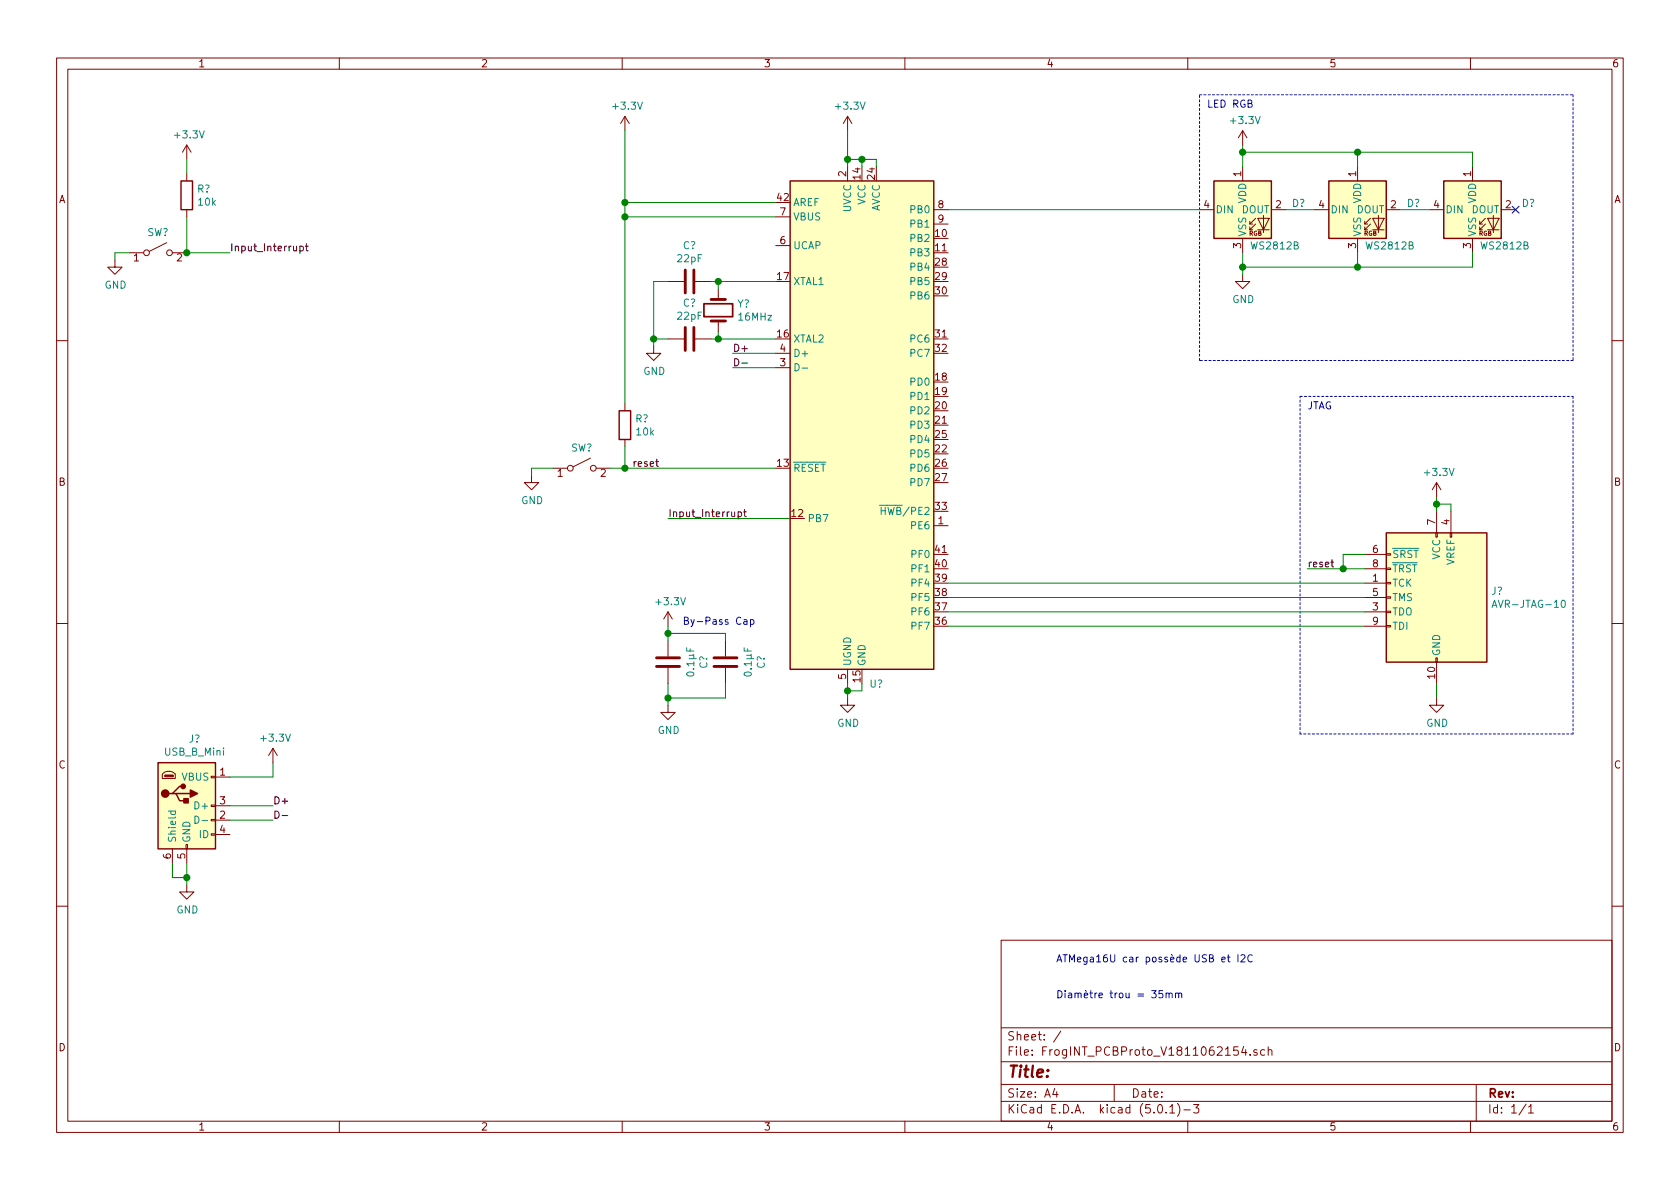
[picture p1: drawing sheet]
<svg xmlns="http://www.w3.org/2000/svg" width="297mm" height="210mm" viewBox="0 0 297 210" stroke-linecap="round" stroke-linejoin="round" font-family="sans-serif">
<g fill="none" stroke="#840000" stroke-width=".18">
<path d="M10 10.3h277v189.9h-277zM12 12.2h273v186.1h-273zM60 10.3v1.9M110 10.3v1.9M160 10.3v1.9M210 10.3v1.9M260 10.3v1.9M33 25.6v2.6M33 30.7v1.3M33 37.1v1.2M33 25.6l-.7 1.3M33 25.6l.8 1.3"/>
<path d="M110.5 20.6v2.5M110.5 20.6l-.8 1.2M110.5 20.6l.8 1.2M137.2 38.3h2.5M149.9 20.6v2.5M149.9 29.5v2.5M149.9 20.6l-.8 1.2M149.9 20.6l.7 1.2M165.1 37.1h2.5M165.1 39.6h2.5M212.1 37.1h2.5M219.7 23.1v2.5"/>
<path d="M219.7 29.5v2.5M219.7 23.1l-.8 1.3M219.7 23.1l.8 1.3M221 39.6h.5M222 39.6l-1 1v-.5M222 38.6l-1 1v-.5M222.4 38.6h2l-1 2zM223.4 38.1v3M224.8 37.1h2.5M232.4 37.1h2.5M240 29.5v2.5M241.3 39.6h.5"/>
<path d="M242.3 39.6l-1 1v-.5M242.3 38.6l-1 1v-.5M242.7 38.6h2l-1 2zM243.7 38.1v3M245.1 37.1h2.5M252.7 37.1h2.6M260.3 29.5v2.5M261.6 39.6h.5M262.6 39.6l-1 1v-.5M262.6 38.6l-1 1v-.5M263 38.6h2l-1 2zM264 38.1v3"/>
<path d="M265.4 37.1h2.6M20.3 46v1.2h1.3l-1.3 1.3-1.3-1.3h1.3M22.9 44.7h2.5M29.5 42.9l-3.1 1.5M30.5 44.7h2.5M118.1 49.8h2.8M118.1 59.9h2.8M122.9 49.8h2.8M122.9 59.9h2.8M127 51v2M127 56.8v1.9M137.2 43.4h2.5"/>
<path d="M219.7 48.5v1.3h1.3l-1.3 1.2-1.3-1.2h1.3M219.7 42.2v2.5M222.4 40.6h2M240 42.2v2.5M242.7 40.6h2M260.3 42.2v2.5M263 40.6h2M10 60.2h2M110.5 71.4v1.2M110.5 77.7v1.3M115.6 61.2v1.3h1.2l-1.2 1.2-1.3-1.2h1.3M137.2 65h2.5"/>
<path d="M137.2 62.5h2.5M285 60.2h2M94 84.1v1.2h1.2l-1.2 1.3-1.3-1.3h1.3M97.8 82.8h2.5M104.4 81l-3.1 1.5M105.4 82.8h2.5M165.1 93h2.5M241.3 98h3.8M245.1 97.9h.8v.3h-.8zM253.9 94.2h.2v.8h-.2zM254 85.3v2.6M254 90.4v3.8"/>
<path d="M254 85.3l-.8 1.3M254 85.3l.8 1.3M256.4 94.2h.3v.8h-.3zM256.5 90.4v3.8M10 110.3h2M118.1 108.2v2.5M118.1 113.3v2.8M118.1 118.1v2.8M118.1 108.2l-.8 1.3M118.1 108.2l.8 1.3M128.3 113.3v2.8M128.3 118.1v2.8"/>
<path d="M149.9 118.4v2.5M241.3 103.1h3.8M241.3 108.2h3.8M241.3 105.7h3.8M241.3 100.6h3.8M241.3 110.7h3.8M245.1 110.6h.8v.3h-.8zM245.1 108.1h.8v.2h-.8zM245.1 105.5h.8v.3h-.8zM245.1 103h.8v.2h-.8zM245.1 100.5h.8v.2h-.8zM253.9 116.3h.2v.8h-.2z"/>
<path d="M254 117.1v3.8M285 110.3h2M28.9 136.7a1.55 1.55 0 0 1 2.1 .2v.8h-2.3v-.8zM37.3 137.3h.8v.2h-.8zM38.1 137.4h2.5M48.3 132.3l-.8 1.3M48.3 132.3v2.6M48.3 132.3l.7 1.3M118.1 124.7v1.3h1.3l-1.3 1.2-1.3-1.2h1.3M149.9 123.4v1.3h1.2l-1.2 1.3-1.3-1.3h1.3M254 123.4v1.3h1.3l-1.3 1.3-1.3-1.3h1.3M30.5 150.1v2.5"/>
<path d="M32.9 149.3h.2v.8h-.2zM33 156.5v1.2h1.3l-1.3 1.3-1.3-1.3h1.3M33 150.1v2.5M37.3 147.4h.8v.3h-.8zM37.3 144.9h.8v.3h-.8zM37.3 142.4h.8v.2h-.8zM38.1 145h2.5M38.1 142.5h2.5M38.1 147.6h2.5M10 160.2h2M177 166.3h108v32h-108zM285 160.2h2"/>
<path d="M60 198.3v1.9M110 198.3v1.9M160 198.3v1.9M177 194.8h108M177 191.8h108M177 187.8h108M177 181.8h108M186.5 192.5l-.4 1h1M186.8 193v1M187.6 182.3l-1.3 2M197 191.8v3M204.8 195.5l.4-.2a.94 .94 0 0 1 0 1.5 .79 .79 0 0 1-.4-1.3z"/>
<path d="M206.2 196.7v.1M206.8 195.8l.5-.5v1.5M206.8 196.8h.9M208.2 195.1a1.71 1.71 0 0 1 0 2.3M209.3 196.3h1.2M210 198.3v1.9M211 195.3h1l-.5 .6 .4 .1v.7l-.2 .1-.7-.1M219.9 185l-.4 1.1h.9M220.2 185.6v1M221 186.5v.1M222.2 185.7a.37 .37 0 0 0-.5 .1v.2l.5 .2 .1 .1-.2 .3-.4-.1M223.6 185.7l-.4-.1-.3 .3 .1 .6 .2 .1 .4-.1"/>
<path d="M224.2 185.7h.1a.37 .37 0 0 1 .6 .1v.8M224.2 185.1v1.5M260 198.3v1.9M261 191.8v6.5M269.8 195.2l-1.2 2M270.3 195.8l.4-.5v1.5M270.3 196.8h.8"/>
<circle cx="25.9" cy="44.7" r=".51"/>
<circle cx="30" cy="44.7" r=".51"/>
<circle cx="100.8" cy="82.8" r=".51"/>
<circle cx="104.9" cy="82.8" r=".51"/>
</g>
<g fill="none" stroke="#0000c2" stroke-width=".18">
<path d="M131.5 109.6h.5l.1 .8M132.1 109.9h-.5l-.1 .2 .1 .3h.5M132.7 109.6h.3l.3 .2-.1 .6h-.5M132.7 109.6v1.2M205.6 175.2h-.6l-.1 .6 .2-.1h.4l.1 .6-.2 .1-.5-.1M206.2 175.7l.1-.1 .4 .1v.7M206.2 175.6v.8M206.7 175.8l.2-.2 .3 .1 .1 .7M207.8 175.7l.3-.1 .3 .1v.7M207.8 175.6v.8M208.4 175.8l.2-.2 .3 .1v.7M216 169.7l.6-.1v-.3h-.4l-.2 .1 .1 .6h.5"/>
<path d="M217 169.3h.5M217.2 168.8v1.1l.3 .2M218.9 168.8v1.3M219.4 169l.5-.2 .2 .4-.7 .9h.7M221.4 169a.6 .6 0 0 0-.8 .4 .6 .6 0 0 0 .6 .7l.2-.1"/>
</g>
<g fill="#ffffc2" stroke="#ffffc2" stroke-width=".18">
<path d="M139.7 32h25.4v86.4h-25.4z"/>
<path d="M245.1 94.2h17.8v22.9h-17.8z"/>
<path d="M214.6 32h10.2v10.2h-10.2z"/>
<path d="M234.9 32h10.2v10.2h-10.2z"/>
<path d="M255.3 32h10.1v10.2h-10.1z"/>
<path d="M27.9 134.9h10.2v15.2h-10.2z"/>
</g>
<path d="M32 32h2v5.1h-2zM139.7 32h25.4v86.4h-25.4zM214.6 32h10.2v10.2h-10.2zM234.9 32h10.2v10.2h-10.2zM255.3 32h10.1v10.2h-10.1zM109.5 72.6h2v5.1h-2zM245.1 94.2h17.8v22.9h-17.8zM27.9 134.9h10.2v15.2h-10.2zM32.4 139.1h-.7l-1.2 1.2h-.7M30.5 140.3h.6l.6 1.3h1.3M31.1 140.3h2.6" fill="none" stroke="#840000" stroke-width=".25"/>
<path d="M140.6 64.3a.64 .64 0 0 1 .7 .6 .64 .64 0 0 1-.7 .7zM141.8 65.1h1M155.5 89.4h1.3M155.8 89.7v1.3M155.8 90.3h.7M263.8 107.4l.4-1.3 .5 1.3M263.9 107.1h.6M276.1 106.3l.2-.2a.67 .67 0 0 1 .5 .7 .67 .67 0 0 1-.5 .6l-.3-.5zM29.8 143.4h1.2M30.3 143.4l-.1 .4 .2 .2 .6-.1v-.5M34.5 144.3a.64 .64 0 0 1 .7 .7 .64 .64 0 0 1-.7 .6zM35.7 145.1h1" fill="none" stroke="#008484" stroke-width=".18"/>
<g fill="none" stroke="#008400" stroke-width=".18">
<path d="M33 38.3v6.4h7.6M33 28.2v2.5M110.5 23.1v48.3M110.5 38.3h26.7M110.5 35.8h26.7M149.9 28.2h5v1.3M149.9 23.1v6.4M152.4 28.2v1.3M167.6 37.1h44.5M219.7 25.6v3.9M219.7 26.9h40.6v2.6M227.3 37.1h5.1"/>
<path d="M240 26.9v2.6M247.6 37.1h5.1M22.9 44.7h-2.6v1.3M115.6 59.9h2.5M118.1 49.8h-2.5v11.4M125.7 49.8h11.5M125.7 59.9h11.5M127 49.8v1.2M127 58.7v1.2M219.7 44.7v3.8M240 44.7v2.5M260.3 44.7v2.5h-40.6"/>
<path d="M110.5 79v3.8M129.5 62.5h7.7M129.5 65h7.7M97.8 82.8h-3.8v1.3M107.9 82.8h29.3M118.1 91.7h21.6M241.3 98h-3.8v2.6M254 87.9v2.5M254 89.1h2.5v1.3M118.1 110.7v2.6M118.1 112h10.2v1.3M167.6 110.7h73.7"/>
<path d="M167.6 108.2h73.7M167.6 105.7h73.7M167.6 103.1h73.7M231.1 100.6h10.2M48.3 134.9v2.5h-7.7M118.1 120.9v3.8M128.3 120.9v2.5h-10.2M149.9 120.9v2.5M152.4 120.9v1.3h-2.5M254 120.9v2.5M30.5 152.6v2.6h2.5M33 152.6v3.9"/>
<path d="M40.6 142.5h7.7M40.6 145h7.7"/>
</g>
<g fill="#008400" stroke="#008400" stroke-width=".25">
<circle cx="149.9" cy="28.2" r=".51"/>
<circle cx="152.4" cy="28.2" r=".51"/>
<circle cx="149.9" cy="122.2" r=".51"/>
<circle cx="110.5" cy="82.8" r=".51"/>
<circle cx="110.5" cy="38.3" r=".51"/>
<circle cx="110.5" cy="35.8" r=".51"/>
<circle cx="33" cy="44.7" r=".51"/>
<circle cx="237.5" cy="100.6" r=".51"/>
<circle cx="254" cy="89.1" r=".51"/>
<circle cx="219.7" cy="26.9" r=".51"/>
<circle cx="240" cy="26.9" r=".51"/>
<circle cx="219.7" cy="47.2" r=".51"/>
<circle cx="240" cy="47.2" r=".51"/>
<circle cx="127" cy="49.8" r=".51"/>
<circle cx="127" cy="59.9" r=".51"/>
<circle cx="115.6" cy="59.9" r=".51"/>
<circle cx="33" cy="155.2" r=".51"/>
<circle cx="118.1" cy="112" r=".51"/>
<circle cx="118.1" cy="123.4" r=".51"/>
</g>
<path d="M212.1 16.8h66M278.1 16.8v46.9M212.1 63.7v-46.9M229.9 70.1h48.2M278.1 63.7h-66M278.1 70.1v59.7M229.9 129.8v-59.7M278.1 129.8h-48.2" fill="none" stroke="#0000c2" stroke-width=".18" stroke-dasharray=".4 .4"/>
<g fill="none" stroke="#000" stroke-width=".18">
<path d="M53 43.6l.4-.1 .2 .3-.1 .5h-.5M53 43.5v1.3M54 43.5h.5M54.2 43.1v1.1l.3 .2M129.9 63.4a.64 .64 0 0 1 .7 .7 .64 .64 0 0 1-.7 .6zM131.2 64.2h1M115.9 81.6h.5M116.1 81.2v1.1l.3 .2M130.5 90.6l.4-.1 .2 .2-.1 .6h-.5M130.5 90.5v1.3M131.5 90.5h.5M131.6 90.1v1.1l.4 .2"/>
<path d="M235.3 99.4h.5M235.5 99v1.1l.3 .1M48.6 143.4a.64 .64 0 0 1 .8 .7 .64 .64 0 0 1-.8 .6zM49.9 144.2h1"/>
</g>
<path d="M267.4 36.5l1.2 1.2M268.6 36.5l-1.2 1.2" fill="none" stroke="#000084" stroke-width=".18"/>
<path d="M124.5 53.7h5v2.3h-5z" fill="none" stroke="#840000" stroke-width=".3"/>
<path d="M121.2 47.7v4.1M121.2 57.9v4.1M122.7 47.7v4.1M122.7 57.9v4.1M125.7 53h2.6M125.7 56.8h2.6M116.1 116.3h4M116.1 117.9h4M126.2 116.3h4.1M126.2 117.9h4.1" fill="none" stroke="#840000" stroke-width=".51"/>
<g fill="#840000" stroke="#840000" stroke-width=".25">
<path d="M32.5 141.2h.8v.8h-.8z"/>
<path d="M33.7 139.7l1.2 .6-1.2 .7z"/>
<circle cx="29.2" cy="140.3" r=".63"/>
<circle cx="32.4" cy="139.1" r=".38"/>
</g>
<path d="M29.1 137.1h1.5v.3h-1.5z" fill="#840000" stroke="#840000" stroke-width=".18"/>
<text font-size="2.8" fill="#840000" x="178" y="190.5">Title:</text>
<g font-size="2.1" fill="#840000">
<text x="178" y="184">Sheet: /</text>
<text x="178" y="186.7">File: FrogINT_PCBProto_V1811062154.sch</text>
<text x="178" y="196.9">KiCad E.D.A. kicad (5.0.1)-3</text>
<text x="178" y="194.1">Size: A4</text>
<text x="200" y="194.1">Date:</text>
<text x="263" y="194.1">Rev:</text>
<text x="263" y="196.9">Id: 1/1</text>
</g>
<g font-size="1.8" fill="#840000">
<text x="35" y="11.9">1</text>
<text x="85" y="11.9">2</text>
<text x="135" y="11.9">3</text>
<text x="185" y="11.9">4</text>
<text x="235" y="11.9">5</text>
<text x="285" y="11.9">6</text>
<text x="10.4" y="35.9">A</text>
<text x="137.5" y="35.6">42</text>
<text x="149.6" y="31.2" transform="rotate(-90 149.6 31.2)">2</text>
<text x="152.1" y="31.7" transform="rotate(-90 152.1 31.7)">14</text>
<text x="154.7" y="31.7" transform="rotate(-90 154.7 31.7)">24</text>
<text x="219.5" y="31.2" transform="rotate(-90 219.5 31.2)">1</text>
<text x="239.8" y="31.2" transform="rotate(-90 239.8 31.2)">1</text>
<text x="260.1" y="31.2" transform="rotate(-90 260.1 31.2)">1</text>
<text x="285.4" y="35.9">A</text>
<text x="137.9" y="38.1">7</text>
<text x="165.4" y="41.9">10</text>
<text x="165.9" y="36.8">8</text>
<text x="165.9" y="39.4">9</text>
<text x="212.9" y="36.8">4</text>
<text x="225.6" y="36.8">2</text>
<text x="233.2" y="36.8">4</text>
<text x="245.9" y="36.8">2</text>
<text x="253.5" y="36.8">4</text>
<text x="266.2" y="36.8">2</text>
<text x="23.6" y="46.2">1</text>
<text x="31.3" y="46.2">2</text>
<text x="137.9" y="43.2">6</text>
<text x="165.4" y="44.4">11</text>
<text x="165.4" y="47">28</text>
<text x="219.5" y="43.9" transform="rotate(-90 219.5 43.9)">3</text>
<text x="239.8" y="43.9" transform="rotate(-90 239.8 43.9)">3</text>
<text x="260.1" y="43.9" transform="rotate(-90 260.1 43.9)">3</text>
<text x="137.5" y="49.5">17</text>
<text x="165.4" y="49.5">29</text>
<text x="165.4" y="52.1">30</text>
<text x="137.5" y="59.7">16</text>
<text x="165.4" y="59.7">31</text>
<text x="137.9" y="64.8">3</text>
<text x="137.9" y="62.2">4</text>
<text x="165.4" y="62.2">32</text>
<text x="165.4" y="67.3">18</text>
<text x="165.4" y="69.8">19</text>
<text x="165.4" y="72.4">20</text>
<text x="165.4" y="74.9">21</text>
<text x="165.4" y="77.5">25</text>
<text x="137.5" y="82.5">13</text>
<text x="165.4" y="80">22</text>
<text x="165.4" y="82.5">26</text>
<text x="10.4" y="85.9">B</text>
<text x="98.6" y="84.3">1</text>
<text x="106.2" y="84.3">2</text>
<text x="165.4" y="85.1">27</text>
<text x="285.4" y="85.9">B</text>
<text x="140" y="91.4">12</text>
<text x="165.4" y="90.2">33</text>
<text x="165.9" y="92.7">1</text>
<text x="253.7" y="92.8" transform="rotate(-90 253.7 92.8)">7</text>
<text x="256.3" y="92.8" transform="rotate(-90 256.3 92.8)">4</text>
<text x="165.4" y="100.3">40</text>
<text x="165.4" y="97.8">41</text>
<text x="242.7" y="97.8">6</text>
<text x="242.7" y="100.3">8</text>
<text x="165.4" y="107.9">37</text>
<text x="165.4" y="105.4">38</text>
<text x="165.4" y="102.9">39</text>
<text x="242.7" y="102.9">1</text>
<text x="242.7" y="107.9">3</text>
<text x="242.7" y="105.4">5</text>
<text x="165.4" y="110.5">36</text>
<text x="242.7" y="110.5">9</text>
<text x="253.7" y="120" transform="rotate(-90 253.7 120)">10</text>
<text x="149.6" y="120.1" transform="rotate(-90 149.6 120.1)">5</text>
<text x="152.1" y="120.6" transform="rotate(-90 152.1 120.6)">15</text>
<text x="10.4" y="135.9">C</text>
<text x="38.9" y="137.2">1</text>
<text x="285.4" y="135.9">C</text>
<text x="38.9" y="142.2">3</text>
<text x="38.9" y="144.8">2</text>
<text x="38.9" y="147.3">4</text>
<text x="30.2" y="151.9" transform="rotate(-90 30.2 151.9)">6</text>
<text x="32.8" y="151.9" transform="rotate(-90 32.8 151.9)">5</text>
<text x="10.4" y="185.9">D</text>
<text x="285.4" y="185.9">D</text>
<text x="35" y="199.9">1</text>
<text x="85" y="199.9">2</text>
<text x="135" y="199.9">3</text>
<text x="185" y="199.9">4</text>
<text x="235" y="199.9">5</text>
<text x="285" y="199.9">6</text>
</g>
<g font-size="1.8" fill="#008484">
<text x="108.5" y="19.4">+3.3V</text>
<text x="147.9" y="19.4">+3.3V</text>
<text x="217.8" y="21.9">+3.3V</text>
<text x="31.1" y="24.5">+3.3V</text>
<text x="34.9" y="34.1">R?</text>
<text x="220.3" y="36" transform="rotate(-90 220.3 36)">VDD</text>
<text x="240.7" y="36" transform="rotate(-90 240.7 36)">VDD</text>
<text x="261" y="36" transform="rotate(-90 261 36)">VDD</text>
<text x="26" y="41.8">SW?</text>
<text x="35.1" y="36.4">10k</text>
<text x="140.2" y="36.4">AREF</text>
<text x="140.2" y="39">VBUS</text>
<text x="150.5" y="37.5" transform="rotate(-90 150.5 37.5)">UVCC</text>
<text x="153" y="36.2" transform="rotate(-90 153 36.2)">VCC</text>
<text x="155.6" y="37.5" transform="rotate(-90 155.6 37.5)">AVCC</text>
<text x="161.2" y="37.7">PB0</text>
<text x="161.2" y="40.3">PB1</text>
<text x="214.9" y="37.7">DIN</text>
<text x="219.5" y="37.7">DOUT</text>
<text x="220.3" y="41.9" transform="rotate(-90 220.3 41.9)">VSS</text>
<text x="228.4" y="36.6">D?</text>
<text x="235.2" y="37.7">DIN</text>
<text x="239.9" y="37.7">DOUT</text>
<text x="240.7" y="41.9" transform="rotate(-90 240.7 41.9)">VSS</text>
<text x="248.8" y="36.6">D?</text>
<text x="255.5" y="37.7">DIN</text>
<text x="260.2" y="37.7">DOUT</text>
<text x="261" y="41.9" transform="rotate(-90 261 41.9)">VSS</text>
<text x="269.1" y="36.6">D?</text>
<text x="119.9" y="46.4">22pF</text>
<text x="120.8" y="44.1">C?</text>
<text x="140.2" y="44.1">UCAP</text>
<text x="161.2" y="42.8">PB2</text>
<text x="161.2" y="45.3">PB3</text>
<text x="161.2" y="47.9">PB4</text>
<text x="221.4" y="44.1">WS2812B</text>
<text x="241.7" y="44.1">WS2812B</text>
<text x="262.1" y="44.1">WS2812B</text>
<text x="18.5" y="51">GND</text>
<text x="140.2" y="50.4">XTAL1</text>
<text x="161.2" y="50.4">PB5</text>
<text x="161.2" y="53">PB6</text>
<text x="217.9" y="53.6">GND</text>
<text x="119.9" y="56.5">22pF</text>
<text x="120.8" y="54.2">C?</text>
<text x="130.4" y="54.4">Y?</text>
<text x="130.7" y="56.7">16MHz</text>
<text x="140.2" y="60.6">XTAL2</text>
<text x="140.2" y="63.1">D+</text>
<text x="161.2" y="60.6">PC6</text>
<text x="161.2" y="63.1">PC7</text>
<text x="113.7" y="66.3">GND</text>
<text x="161.2" y="68.2">PD0</text>
<text x="161.2" y="70.7">PD1</text>
<text x="112.3" y="74.7">R?</text>
<text x="112.6" y="77">10k</text>
<text x="161.2" y="73.3">PD2</text>
<text x="161.2" y="75.8">PD3</text>
<text x="100.9" y="79.9">SW?</text>
<text x="140.2" y="83.4">RESET</text>
<text x="161.2" y="80.9">PD5</text>
<text x="161.2" y="78.4">PD4</text>
<text x="161.2" y="83.4">PD6</text>
<text x="92.2" y="89.1">GND</text>
<text x="161.2" y="86">PD7</text>
<text x="252" y="84.2">+3.3V</text>
<text x="142.7" y="92.3">PB7</text>
<text x="156.5" y="91.1">HWB/PE2</text>
<text x="161.2" y="93.6">PE6</text>
<text x="161.3" y="101.2">PF1</text>
<text x="161.3" y="98.7">PF0</text>
<text x="246.1" y="98.7">SRST</text>
<text x="246.1" y="101.2">TRST</text>
<text x="254.6" y="99" transform="rotate(-90 254.6 99)">VCC</text>
<text x="257.2" y="100" transform="rotate(-90 257.2 100)">VREF</text>
<text x="116.2" y="107">+3.3V</text>
<text x="161.3" y="106.3">PF5</text>
<text x="161.3" y="103.8">PF4</text>
<text x="246.1" y="103.8">TCK</text>
<text x="246.1" y="106.3">TMS</text>
<text x="263.7" y="105.2">J?</text>
<text x="264.6" y="107.5">AVR-JTAG-10</text>
<text x="161.3" y="111.4">PF7</text>
<text x="161.3" y="108.8">PF6</text>
<text x="246.1" y="108.8">TDO</text>
<text x="246.1" y="111.4">TDI</text>
<text x="122.8" y="119.4" transform="rotate(-90 122.8 119.4)">0.1µF</text>
<text x="125.1" y="118.3" transform="rotate(-90 125.1 118.3)">C?</text>
<text x="132.9" y="119.4" transform="rotate(-90 132.9 119.4)">0.1µF</text>
<text x="135.2" y="118.3" transform="rotate(-90 135.2 118.3)">C?</text>
<text x="150.5" y="117.9" transform="rotate(-90 150.5 117.9)">UGND</text>
<text x="153" y="117.9" transform="rotate(-90 153 117.9)">GND</text>
<text x="254.6" y="116.1" transform="rotate(-90 254.6 116.1)">GND</text>
<text x="153.8" y="121.6">U?</text>
<text x="33.4" y="131.3">J?</text>
<text x="46.3" y="131.2">+3.3V</text>
<text x="116.3" y="129.8">GND</text>
<text x="148" y="128.5">GND</text>
<text x="252.2" y="128.5">GND</text>
<text x="29.2" y="133.6">USB_B_Mini</text>
<text x="32.2" y="138">VBUS</text>
<text x="34.8" y="143.1">D+</text>
<text x="31.1" y="149.1" transform="rotate(-90 31.1 149.1)">Shield</text>
<text x="33.7" y="149.1" transform="rotate(-90 33.7 149.1)">GND</text>
<text x="35.3" y="148.2">ID</text>
<text x="31.2" y="161.5">GND</text>
</g>
<g font-size="1.8" fill="#0000c2">
<text x="213.4" y="19">LED RGB</text>
<text x="231.1" y="72.4">JTAG</text>
<text x="120.6" y="110.5">By-Pass Cap</text>
<text x="186.7" y="170.2">ATMega16U car possède USB et I2C</text>
<text x="186.7" y="176.5">Diamètre trou = 35mm</text>
</g>
<g font-size="1.8">
<text x="40.6" y="44.4">Input_Interrupt</text>
<text x="129.5" y="62.2">D+</text>
<text x="111.8" y="82.5">reset</text>
<text x="118.1" y="91.4">Input_Interrupt</text>
<text x="231.1" y="100.3">reset</text>
<text x="48.3" y="142.2">D+</text>
</g>
<g font-size="1.1" fill="#840000">
<text x="220.8" y="41.7">RGB</text>
<text x="241.1" y="41.7">RGB</text>
<text x="261.5" y="41.7">RGB</text>
</g>
</svg>
